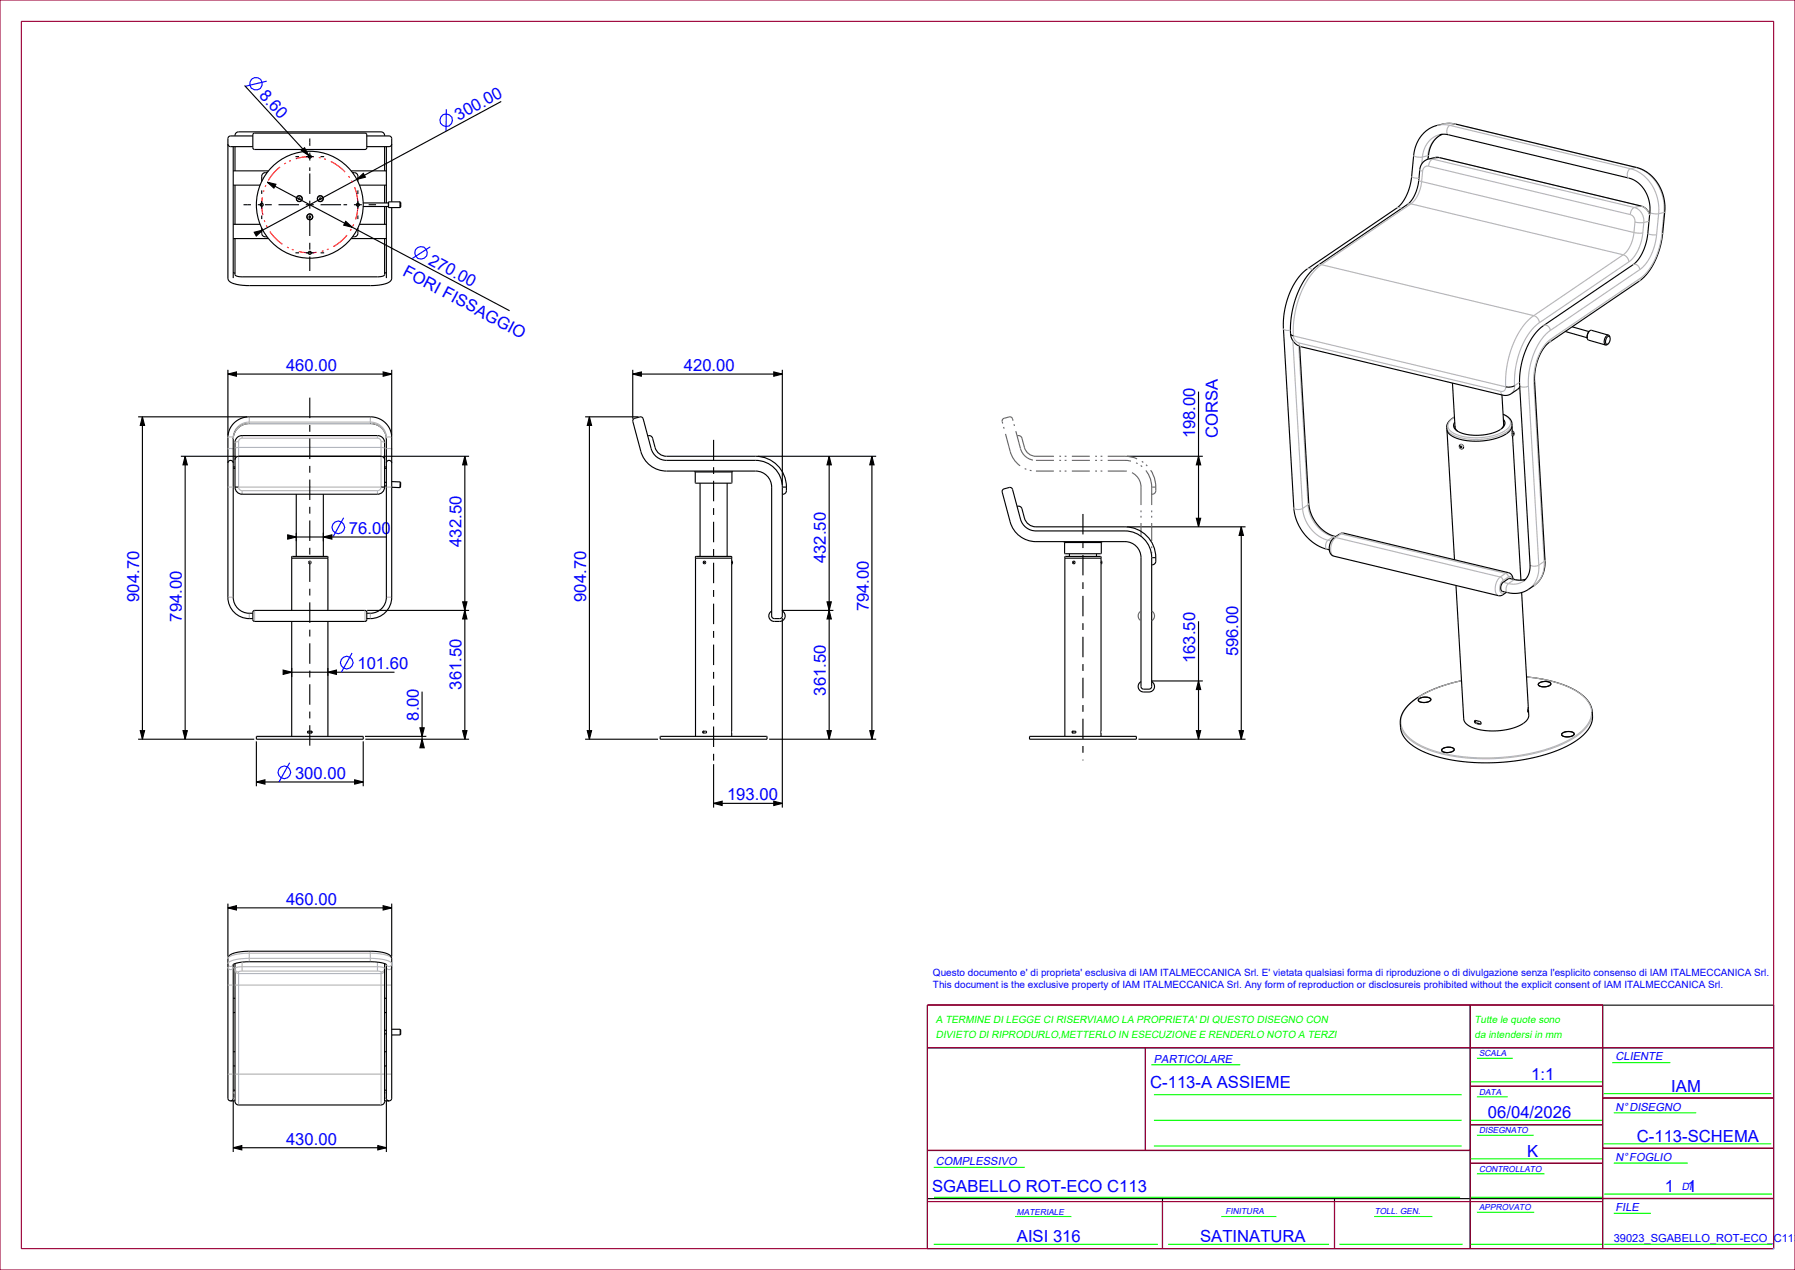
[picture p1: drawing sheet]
<svg xmlns="http://www.w3.org/2000/svg" width="420mm" height="297mm" viewBox="0 0 420 297" stroke-linecap="round" stroke-linejoin="round" font-family="sans-serif">
<g fill="none" stroke="#00f" stroke-width=".26">
<path d="M62.4 19l-5 1.2M104.4 25.5v5.2M100.7 57.7l-4.3 2.8M80.4 121.1l-2.5 4.5M82.4 152.7l-2.5 4.5M67.8 178.4l-2.5 4.5"/>
<circle cx="59.9" cy="19.6" r="1.47"/>
<circle cx="104.4" cy="28.1" r="1.47"/>
<circle cx="98.5" cy="59.1" r="1.47"/>
<circle cx="79.1" cy="123.3" r="1.47"/>
<circle cx="81.1" cy="155" r="1.47"/>
<circle cx="66.5" cy="180.6" r="1.47"/>
</g>
<g fill="#000">
<path d="M70.5 35.2l.8-.6 .9 1.8zM59.5 54.3l2-.5-1.5 1.4zM62.5 42.6l2.1 .5-.5 .9zM80.9 51.8l1.5 1.3-2-.4zM83.5 41.9l1.5-1.3 .5 .8zM33.3 97.5l.5 2h-1zM53.3 87.5l2-.5v1zM89.7 87l2 .5-2 .5zM137.9 97.5l.5 2h-1zM148.1 87.5l2-.5v1zM181.1 87l2 .5-2 .5zM43.3 106.7l.5 2h-1z"/>
<path d="M108.8 106.7l.5 2h-1zM194 106.7l.5 2h-1zM204 106.7l.5 2h-1zM280.4 106.7l.5 2h-1zM67.3 125.1l2 .5-2 .5zM75.7 125.6l2-.5v1zM279.9 121.2h1l-.5 2zM290.4 123.2l.5 2h-1zM66.3 156.7l2 .5-2 .5zM76.7 157.2l2-.5v1zM108.8 142.7l.5 2h-1zM108.3 140.7h1l-.5 2z"/>
<path d="M193.5 140.7h1l-.5 2zM194 142.7l.5 2h-1zM280.4 159.2l.5 2h-1zM32.8 170.9h1l-.5 2zM42.8 170.9h1l-.5 2zM98.8 172.9l.5 2h-1zM98.3 170.2h1l-.5 2zM108.3 170.9h1l-.5 2zM137.4 170.9h1l-.5 2zM193.5 170.9h1l-.5 2zM203.5 170.9h1l-.5 2zM279.9 170.9h1l-.5 2z"/>
<path d="M289.9 170.9h1l-.5 2zM60 182.9l2-.5v1zM83 182.4l2 .5-2 .5zM167 187.9l2-.5v1zM181.1 187.4l2 .5-2 .5zM53.3 212.3l2-.5v1zM89.7 211.8l2 .5-2 .5zM54.6 268.4l2-.5v1zM88.4 267.9l2 .5-2 .5z"/>
</g>
<g fill="none" stroke="#000" stroke-width=".26">
<path d="M57.2 20l15 16.4M53.3 33.7a.62 .62 0 0 0 .6 .6h5.3M54.6 34.3v30.7M54.6 40h8.2M55 31.8v-.1a.83 .83 0 0 1 .8-.9h33.4a.85 .85 0 0 1 .8 1M55 34.3v5.7M59.2 31.8h-5.3a.63 .63 0 0 0-.6 .6v32.7l.3 .6 .8 .5 1.5 .4 2 .2h28.9l2.2-.2 1.7-.5 .7-.4 .3-.6v-16.6M59.6 31.1l-.3 .1-.1 .3v3l.1 .3 .3 .2M70.5 35.2l.8-.6 .9 1.8zM82.2 40h8.2M85.4 31.1l.3 .1 .1 .3v3l-.1 .3-.3 .2M85.8 31.8h5.2a.63 .63 0 0 1 .7 .6v14.8"/>
<path d="M90 34.3v5.7M90.4 34.3v13.2M91.7 33.7a.62 .62 0 0 1-.7 .6h-5.2M117.3 23.7l-56 30.2M336.8 31.5l1-.1 1.1 .1 42.6 10.2 1.5 .8 1.4 1.3 .9 1.7 .6 1.9 .2 2.1-.8 6.6-.8 2.7-1.3 2.1-1.1 1-21.5 14.6-1.1 1.2-1.2 1.6-.9 1.7-.8 2-.9 3.5-.1 3.2 2.4 42.7-.1 1.2-.3 .9-.5 .9-.7 .6M337.5 31.4l-1.4 .8-1 1.3-.7 1.7-.2 2M54.6 55.8h8.2M54.6 52.5h6.3M54.6 43.3h6.3M55 55.8v8.4l.4 .4 1.2 .1 32.8-.1 .6-.4v-8.4M55 43.3v9.2M59.5 54.3l2-.5-1.5 1.4z"/>
<path d="M61.2 53.3v1.2a.93 .93 0 0 0 1.3 .9M62.5 40.4a.96 .96 0 0 0-1.3 .8v1.2M62.5 42.6l2.1 .5-.5 .9zM62.5 42.6l56.7 30.1M69.9 46.3h.3l.1 .2-.1 .2h-.3l-.1-.2zM72.4 50.5h.2l.1 .2-.1 .2h-.2l-.2-.2zM74.8 46.3h.3l.1 .2-.1 .2h-.3l-.1-.2zM80.9 51.8l1.5 1.3-2-.4zM82.2 55.8h8.2M82.5 40.4a.96 .96 0 0 1 1.2 .8v1.2M83.5 41.9l1.5-1.3 .5 .8zM83.7 53.3v1.2a.93 .93 0 0 1-1.2 .9"/>
<path d="M84.1 52.5h6.3M84.1 43.3h6.3M85 48.3h5.9M85 47.5h5.9M90 43.3v4.2M90 48.3v4.2M90.4 48.3v16.7M90.9 47.9v.6M90.9 47.2v.7M90.9 48.5h.1M90.9 47.2h.1M93.6 47.2v1.3"/>
<path d="M93.6 47.2h.1M93.6 48.5h.1M93.6 47.2l.1 .1M93.7 47.3v1.1M93.7 48.4l-.1 .1M386 50.2l-.8-1.4-1.2-.6-47.3-11.4h-.8l-1.9 .5-.9 .5-.7 1-.8 5.4-.8 1.9-1.1 1.4-21.4 14.6-2.2 2.2-1.9 2.9-1.3 3.4-.8 3.9-.1 3.6M54.6 63.7l.4 .2M90.4 63.7l-.4 .2M302 78.1l.2 1 .5 .8 .7 .7 .9 .4 47.3 11.4 .9 .1 .8-.2 2.3-1.8M302 78.1l.6 .4M366.2 77.5l5.2 1.5M367.9 76.4l3.9 1.1"/>
<path d="M371.4 79.2h.1M371.4 79.2l.3 .3M372 77.4l-.6 .8v1M372 77.4l-.5 .8-.1 1M372.4 77.2l-.4 .2M376.7 78.9l-.2-.2h-.3l-.5 .7v.9l.2 .2h.3M376.7 78.9l-.2-.5h-.4l-.4 .3-.3 .7v.6l.1 .6 .4 .1 .4-.3M376.7 78.9v.8l-.4 .7M32.3 97.5h25.5M33.3 97.5l.5 2h-1zM33.3 97.5v75.4M53.3 87.5l2-.5v1z"/>
<path d="M53.3 86.5v15.3M53.3 87.5h38.4M89.7 87l2 .5-2 .5zM91.7 86.5v15.3M136.9 97.5h12.5M137.9 97.5l.5 2h-1zM137.9 97.5v75.4M148.1 87.5l2-.5v1zM148.1 87.5h35M148.1 86.5v11.4M148.3 97.9l1.4-.4a.62 .62 0 0 1 .8 .4l1.9 7a3.8 3.8 0 0 0 3.6 2.8h20.8a6.2 6.2 0 0 1 6.3 6.2v30.1a.63 .63 0 0 1-.7 .7h-1.2a.63 .63 0 0 1-.6-.7v-30.1a3.8 3.8 0 0 0-3.8-3.7h-20.8a6.2 6.2 0 0 1-6.1-4.7l-1.8-6.9zM181.1 87l2 .5-2 .5z"/>
<path d="M183.1 86.5v26.9M280.4 91.6v31.6M304.1 81l2.2 37.7 .9 2.4 1.4 2 1.8 1.5 2.2 .9M340.3 97.5a2.85 2.85 0 0 0-1.8 2.4M340.4 99.7l.2 .6 .4 .5M351.7 96.9a2.86 2.86 0 0 1 2.1 2.2M351.8 98.1a1.53 1.53 0 0 1-.8 2.4l-2.2 .9-2.9 .4-2.8-.2-2.1-.8a1.38 1.38 0 0 1-.6-2.1M351.8 99a1.31 1.31 0 0 1-.4 1.2M354.4 90.2l-1 .3h-1.1M376.3 80.4l-.1 .1M42.3 106.7h13M43.3 106.7l.5 2h-1z"/>
<path d="M43.3 106.7v66.2M53.3 108.3a.62 .62 0 0 1 .6-.6 .62 .62 0 0 1 .7 .6M54.6 102.7l.3-1.4 .8-1.2 1.2-.8 1.4-.2h28.8l1.2 .3 1.1 .8 .7 1.1 .3 1.4M54.6 102.3v37.4a3.9 3.9 0 0 0 4.6 3.7M54.6 109.5h.4M54.6 109.2h.4M55 113.9v-10.6l.6-1.1 1.1-.3 32.2 .1 .7 .5 .4 .9v10.5M55 113.9a1.67 1.67 0 0 0 1.7 1.7h31.6a1.67 1.67 0 0 0 1.7-1.7M55 107.5a.83 .83 0 0 1 .8-.8h33.4a.83 .83 0 0 1 .8 .8M55 113.9h.8M89.2 113.9h.8M89.7 106.7h20.1"/>
<path d="M90 113.6l.4 .1M90 112.8h.4M90 109.5h.4M90 109.2h.4M90.4 102.3v37.4a3.9 3.9 0 0 1-4.6 3.7M90.4 108.3a.62 .62 0 0 1 .6-.6 .62 .62 0 0 1 .7 .6M93.6 112.7l.1 1.2-.1 .1zM108.8 106.7l.5 2h-1zM108.8 106.7v66.2M151.6 101.9h.1a.83 .83 0 0 1 1 .6 4.5 4.5 0 0 0 2.1 3.9l1.2 .3h20.8a7.2 7.2 0 0 1 7.2 7.2M162.6 110.3v.1M162.6 110.4h.1"/>
<path d="M162.7 112.9l.1 .1h8.3l.2-.1M162.7 110.4h.1M171.2 110.4h.1M171.3 110.3l-8.7 .1M177.3 106.7h27.7M183.2 113.9h.8M184 113.9v.8a.85 .85 0 0 1-.9 .9M194 106.7l.5 2h-1zM194 106.7v66.2M204 106.7l.5 2h-1zM204 106.7v66.2M234.7 114.4l1.4-.4a.63 .63 0 0 1 .8 .4l1.9 7a3.8 3.8 0 0 0 3.6 2.8h20.8a6.3 6.3 0 0 1 6.3 6.2v30.1a.62 .62 0 0 1-.7 .7h-1.2a.62 .62 0 0 1-.6-.7v-30.1a3.7 3.7 0 0 0-3.8-3.7h-20.8a6.3 6.3 0 0 1-6-4.7l-1.9-6.9z"/>
<path d="M238 118.4h.1a.83 .83 0 0 1 1 .6 4.5 4.5 0 0 0 2.1 3.9l1.2 .3h20.8a7.2 7.2 0 0 1 7.2 7.2M263.7 106.7h17.7M280.4 106.7l.5 2h-1zM341.6 104.5l.3-.1 .1 .2-.3 .1M341.6 104.5l.1 .2M341.8 104.4l-.2 .1M341.8 104.4l.1 .2M341.8 104.4h.1M341.9 104.6l-.2 .1M341.9 104.6h.1M353.8 100.9l.4 .2v.7l-.2 .1-.2-.1zM354.2 101.3h.1"/>
<path d="M354.2 101.3v-.1v.3M354.2 101.3v.2M354.2 101.5h.1M354.2 101.2v.1M67.3 125.1l2 .5-2 .5zM68.2 130.3l.2-.2h8.2l.1 .2M69.1 125.6h21.4M69.3 124.6v2M72.4 131.4l.1 .2zM75.7 125.6l2-.5v1zM75.7 124.6v2M162.7 130.3l.2-.2h8.2l.1 .2"/>
<path d="M164.7 131.5h.1M164.7 131.4l.1 .2zM164.7 131.5l.1 .1M164.8 131.4l-.1 .1M164.8 131.2l-.3 .3 .3 .3M164.8 131.8h.1M164.8 131.2h.1M164.9 131.2l.2 .3-.2 .3M171.2 131.6h.1M171.2 131.6v.1M171.2 131.7h.1M171.2 131.4h.1"/>
<path d="M171.2 131.2l.2 .2-.1 .4zM171.2 131.4v.1M249 126.8l8.7 .1M249.1 129.4l.1 .1h8.4l.1-.1M249.1 130.3l.2-.2h8.2l.1 .2M249.1 126.9h.1M251.1 131.5l.1 .1M251.1 131.5h.1M251.2 131.5v.1M251.2 131.4v.1M251.2 131.4l-.1 .1M251.2 131.4v.2"/>
<path d="M257.6 131.5v.1M257.6 131.6v.1M257.6 131.4v.1M257.6 131.4h.1M257.6 131.7h.1M257.6 131.2l.2 .2-.1 .4zM257.6 126.9h.1M257.8 126.9h-.1M257.8 126.8v.1M263.7 123.2h27.7M269.6 130.4h.8M270.4 130.4v.8a.85 .85 0 0 1-.9 .9"/>
<path d="M279.9 121.2h1l-.5 2zM290.4 123.2l.5 2h-1zM290.4 123.2v49.7M311 128.6l-1.4-.4-1.5-.7-1.3-1-1.2-1.2-1.1-1.3-.8-1.5-.6-1.6-.3-1.6-2.5-43.7 .3-3.1 .7-2.8 1.2-2.7 1.4-2.3 1.9-1.7 21-14.4 .9-.7 1.2-1.9 1-2.5 .4-1.9 .6-5.9 .6-2.2 .8-1.3 1-1.3 1.2-.8 1.4-.7 2.6-.5 2 .1 42.9 10.3 2 1 1.7 1.5 1.3 2 .9 2.3 .2 1.8v1.7l-.6 6-.8 3.2-1.6 3.7-1.2 1.6-1.1 1.2-21.8 14.8-1.1 1.2-1 1.7-.9 2.8-.3 2.9 2.4 42.3-.1 1.9-.5 1.6-.8 1.4-.9 .9-2 1.3-1.2 .5-1.4 .2-1.2-.1-1.9-.4M314.4 124.7l-.8 .1-1.5 1-.8 1-.3 1.1 .1 1 .4 .8 .6 .4M352.5 138.5l-1.1 .7-.8 .1M353 133.9l.7 .6 .3 .9M353.3 135.2l2.1 .5 1.6-.2M59.2 144.7a5.1 5.1 0 0 1-5.9-5v-37.9l.6-1.7 1.1-1.4 1.5-.9 1.8-.3h28.7l2 .5 .8 .6 .8 .8 .8 1.3 .3 1.5v37.5a5.1 5.1 0 0 1-5.9 5M59.2 143l.4-.3h25.8l.4 .5v1.7l-.4 .4h-25.8l-.4-.4zM66.3 156.7l2 .5-2 .5zM68 157.2h24.3"/>
<path d="M68.3 156.2v2.1M76.7 157.2l2-.5v1zM76.7 156.2v1.9M85.9 142.7h23.9M108.3 140.7h1l-.5 2zM108.8 142.7l.5 2h-1zM180.6 142.9a1.29 1.29 0 0 0-.7 1.5 1.29 1.29 0 0 0 1.3 .9 2.3 2.3 0 0 0 2.1-.4 1.29 1.29 0 0 0-.2-2M182.9 142.7h12.1M183.1 144.5v44.4M193.5 140.7h1l-.5 2zM194 142.7l.5 2h-1zM267 159.4a1.29 1.29 0 0 0-.7 1.5 1.29 1.29 0 0 0 1.3 .9 2.3 2.3 0 0 0 2.2-.4 1.29 1.29 0 0 0-.3-2"/>
<path d="M269.3 159.2h12.1M280.4 159.2l.5 2h-1zM280.4 145.3v27.6M342 159.2l-5.4 1.5-4 1.9a8.7 8.7 0 0 0-4.9 5.8l-.1 .7M357.2 158.3l4.6 .7 4.2 1.2a10 10 0 0 1 6.3 5.2l.3 1.1M32.3 172.9h27.2M32.8 170.9h1l-.5 2zM42.8 170.9h1l-.5 2zM60 172.3h25M60 173.4v10.5M72.2 171l-.2 .2 .2 .2M72.2 171.4h.6"/>
<path d="M72.2 171h.6M72.8 171l.2 .2-.2 .2M85 173.4v10.5M85.4 172.2h14.4M85.5 172.9h24.3M98.3 170.2h1l-.5 2zM98.8 172.9l.5 2h-1zM98.8 161.7v11.4M108.3 170.9h1l-.5 2zM136.9 172.9h17.1M137.4 170.9h1l-.5 2zM154.5 172.3h25"/>
<path d="M164.5 171h.7l.1 .3-.1 .1h-.6zM164.7 171l-.2 .2 .2 .2M167 178.7v10.2M171.2 171v.4M171.2 171.4h.1M171.2 171h.1M180 172.9h25M193.5 170.9h1l-.5 2zM203.5 170.9h1l-.5 2zM240.9 172.3h25M250.9 171h.7l.1 .3-.1 .1h-.6zM251.1 171l-.2 .2 .2 .2"/>
<path d="M257.6 171v.4M257.6 171.4h.1M257.6 171h.1M266.4 172.9h25M279.9 170.9h1l-.5 2zM289.9 170.9h1l-.5 2zM345.1 168.5l1.2 .2 .2 .6-.2 .1-1-.3-.3-.3zM345.2 168.5l.2 .5 1.1 .3M357.6 165.3l-.1 1.2 .1-.6M357.6 165.4h.1M357.6 165.4v.5M357.6 165.4v.1"/>
<path d="M357.6 165.9h.1M60 182.9l2-.5v1zM60 182.9h25M83 182.4l2 .5-2 .5zM167 187.9l2-.5v1zM167 187.9h16.1M181.1 187.4l2 .5-2 .5zM53.3 212.3l2-.5v1zM53.3 211.3v12.4M53.3 212.3h38.4M89.7 211.8l2 .5-2 .5zM91.7 211.3v12.4"/>
<path d="M54.5 225.6l1.5-.5 2.3-.2h28.7l2.1 .2 1.3 .5v31.2a.62 .62 0 0 0 .6 .7M54.6 225.5v31.3a.62 .62 0 0 1-.7 .7M54.6 236.8h.4M54.6 233.5h.4M55 225.3v32.3a.83 .83 0 0 0 .8 .8h33.4a.83 .83 0 0 0 .8-.8v-32.3M90 236.8h.4M90 233.5h.4M217 235.1h198v56.9h-198zM344 235.1v56.9M375 235.1v56.9M53.9 257.5a.62 .62 0 0 1-.6-.7v-32.7l.4-.7 1-.5 1.6-.3 2-.1h28.8l2.7 .3 1.5 .7 .4 .7v32.6a.62 .62 0 0 1-.7 .7M53.9 257.5h1.1"/>
<path d="M54.6 257.3v12.1M54.6 255h.4M54.6 249.3h.4M54.6 246h.4M90 257.5h1M90 255h.4M90 249.3h.4M90 246h.4M90 241.8h.4M90 241h.4M90.4 257.3v12.1M93.6 240.7h.1"/>
<path d="M93.6 240.7l.2 .6-.2 .7M93.6 240.7v1.3M93.6 242h.1M217 245.1h198M268 245.1v24M344 254.1h31M375 256.8h40M54.6 268.4l2-.5v1zM54.6 268.4h35.8M88.4 267.9l2 .5-2 .5zM217 269.1h127M344 272.1h31"/>
<path d="M344 263.1h31M375 268.6h40M217 280.3h198M272 280.3v11.7M312.2 280.3v11.7"/>
<circle cx="70" cy="46.5" r=".69"/>
<circle cx="72.5" cy="50.7" r=".69"/>
<circle cx="72.5" cy="50.7" r=".67"/>
<circle cx="74.9" cy="46.5" r=".67"/>
<circle cx="74.9" cy="46.5" r=".69"/>
<circle cx="342" cy="104.5" r=".52"/>
<circle cx="72.5" cy="131.5" r=".3"/>
<circle cx="251.3" cy="131.5" r=".3"/>
</g>
<g fill="none" stroke="#9c0037" stroke-width=".26">
<path d="M0 0h420v297h-420zM5 5h410v287h-410zM344 235v57M217 245h198M268 245v24M344 254h31M375 256.8h40M217 269h127M344 272h31M344 263h31M375 268.5h40M217 281h158"/>
<path d="M217 292v-57h158v57M272 281v11M312.2 281v11M375 280.3h40"/>
</g>
<g fill="none" stroke="#0f0" stroke-width=".26">
<path d="M269.4 249h20.8M270 256h72M344 253h31M345.6 256.5h7.2M345.6 247.5h8.4M375.3 255.8h39.2M377.2 248.5h13.6M218.5 273h21.3M218.5 280h123.1M270 268h72M270 262h72M344 280h31"/>
<path d="M344 271h31M344 262h31M345.6 274.5h15.8M345.6 265.5h13.2M375.3 267.5h39.2M375.3 279.2h39.3M377.6 272h17.3M377.6 260.3h19.3M218.5 291h52.4M237.5 284.5h13.2M273.3 291h37.7M285.8 284.5h12.9"/>
<path d="M313.4 291h28.8M321.5 284.5h13.7M344 291h31M345.6 283.5h13.4M375.3 291h39.3M377.6 283.8h8.7"/>
</g>
<g fill="none" stroke="#b5b5b5" stroke-width=".26">
<path d="M330.8 36.4l.7 .3h1.3M332.2 39.7l.7 .3M332.8 36.7l-.1 1.6M334.1 36.4l-.1 .9M334.1 36.4l-1.3 .3M334.2 37.2h1M334.3 38.9l-1 .2-.4 .9M334.3 38.9l47.2 11.3M334.3 36.3l-.2 .1M335.2 37.2l-.6 .6-.3 1.1M335.2 37.2l47.2 11.3M335.7 36.8h1"/>
<path d="M336.3 29.3l1.5-.2 1.5 .2M336.7 36.8l47.2 11.4M336.7 36.8l-1.5 .4M336.8 36.8h-.1M336.8 31.5l-1.5 .7-1.2 1.1-.9 1.6-.4 1.8M337.5 31.4l-1.3 .7-1.1 1.2-.7 1.4-.3 1.7M337.6 29l1.5-.2 1.4 .2M339.3 29.3l-.5 .4-.3 .7 .1 .8 .3 .3M339.3 29.3l42.2 10.2M340.5 29l-1.2 .3M340.5 29l42.2 10.2M340.7 29h-.2"/>
<path d="M381.5 39.5l1.4 .4 1.4 .9 1.3 1.2 1 1.4 .8 1.6 .5 1.6 .2 1.7v1.7M381.5 39.5l-.4 .3-.3 .7v.8l.3 .3M382.7 39.2l1.4 .4 1.4 .9 1.2 1.1 1 1.3 .8 1.5 .6 1.8 .3 1.8-.1 1.7M382.7 39.2l-1.2 .3M382.9 39.2h-.2M326.8 48.6l.6-.1 .5 .3M330.1 47.7l-.7 .1M330.1 47.7l-20.9 14.2M330.1 47.7l49.7 11.9M330.3 41.3l.6 .3 1.1 .1M332 42.1l.6 .4M332.6 42.5l-.2 1.5-.6 1.6-.8 1.2-.9 .9"/>
<path d="M332.6 42.5l49.7 11.9M332.9 40l-.3 2.5M379.8 59.6l.9 .6 .4 1M379.8 59.6l-20.9 14.2M381.5 50.2l.8 .6 .3 1.1M382.3 54.4l-.3 1.6-.5 1.5-.8 1.3-.9 .8M382.3 54.4l2.1 .1M382.4 48.5l1 .5 .7 .8 .5 1.1v1.1M382.4 48.5l-.6 .6-.3 1.1M382.6 51.9l2 .1M382.6 51.9l-.3 2.5M383.9 48.2l1.3 .7 .8 1.4"/>
<path d="M383.9 48.2l-1.5 .3M384 48.2h-.1M384.4 54.5l-.4 2-.7 2-1.1 1.7-1.1 1M384.6 52l-.2 2.5M385.6 54.6l.7 .3h1.3M385.8 51.7l-1.2 .3M386 49.7l.8 .3h1.3M387.6 54.9l-.5 2.5-.8 2.3-1.2 2-1.4 1.4M388.1 50l-.5 4.9M388.9 54.6l-.6 3.1-1.2 3.2-1.6 2.5-1.7 1.7M389 54.5l-.1 .1M389.3 49.7l-.4 4.9"/>
<path d="M389.3 49.7l-1.2 .3M389.5 49.6l-.2 .1M300.3 76.9l.6 .3h1M302.5 79.7l2.3 39.2M302.6 78.5l.4 1.1 .9 .6M302.6 78.5l49.7 12M305.9 62.9l.6-.1 .6 .3M309.2 61.9l-1.3 1.1-1.4 1.6-1.2 2-1 2.2-.8 2.2-.6 2.6-.3 2.5v2.4M309.2 61.9l-.8 .1M309.2 61.9l49.7 11.9M358.9 73.8l-1.5 1.2-1.3 1.7-1.1 1.8-1.1 2.2-.8 2.5-.5 2.5-.3 2.6v2.2M358.9 73.8l.9 .6 .4 1.1"/>
<path d="M360.2 75.5l-1.3 1-1.1 1.3-1 1.8-1 2-.7 2.2-.5 2.2-.2 4.2M361.2 76.1l.5-.1 .5 .2 .4 .5 .1 .6M362.7 77.3l-1 .9-1.1 1.2-1.7 3.2-1 3.7-.3 4M362.9 79.3l-1.7 1.7-1.4 2.6-.7 2.8-.2 3M362.9 79.3l-.3 .7M381.1 61.2l-20.9 14.3M382.1 61.9l.5-.1 .5 .2 .4 .5 .2 .6M383.7 63.1l-21 14.2M383.8 65.1l-.3 .7M383.8 65.1l-20.9 14.2M58.3 99l-1.4 .3-1.2 .8-.8 1.2-.3 1.4M58.3 97.5v1.6"/>
<path d="M58.3 99h28.4M86.7 99l1.3 .3 1.2 .7 .8 1.1 .4 1.4M86.7 97.5v1.6M303.9 80.9l2.1 37.1M303.9 80.2l.2 .6 .3 .3M303.9 80.2l47.2 11.3M351.1 91.5l.2 .6 .3 .3M351.7 96.9v.1a2 2 0 0 1 1.7 2.3l-.6 .9-1.1 .8-1.5 .6-1.8 .5-3.8 .3-2.1-.3-1.5-.4a2.47 2.47 0 0 1-2.2-2.3l.5-1 1-.8M352.3 90.5l-.3 .8-.9 .2M353.8 99.1h.1M353.8 99.1l-.3 .9-.8 .9-1.4 .8-1.9 .6-2.1 .4-2.3 .1-2.1-.2-1.7-.4a3.2 3.2 0 0 1-2.7-2.3M354.4 90.2l-.2 1.1-.6 .8"/>
<path d="M355.5 89.4l-1.1 .8M355.6 90.1l.2 .3 .5 .1 1.3-.2M355.6 90.5l-.5 .6M357.6 90.3l2.5 41.9M358.9 89.4l2.4 41.9M359.1 89.1l-.2 .3M53.3 105l.6-.1 .7 .1M53.3 102.3l.6-.1 .7 .1 .4-1.6 1.1-1.3 1.1-.5 1.1-.2h28.7l1.4 .4 1 .8 .7 1.1 .3 1.3 .6-.1 .7 .1M53.3 113.9h1.3M55 104.9l.8-.3h33.4l.8 .3M55.8 103.3l-.8 .2M55.8 113.9a.83 .83 0 0 0 .9 .8"/>
<path d="M55.8 103.3v10.6M55.8 113.9h33.4M56.7 102.5l-.6 .2-.3 .6M56.7 101.9v.6M56.7 114.7v.9M56.7 114.7h31.6M56.7 102.5h31.6M88.3 102.5l.6 .2 .3 .6M88.3 101.9v.6M88.3 114.7v.9M89.2 103.3l.8 .2M89.2 113.9a.83 .83 0 0 1-.9 .8"/>
<path d="M89.2 103.3v10.6M90.4 102.5h.1M90.4 102.5v.1M90.4 102.6h.1M90.4 105l.6-.1 .7 .1M90.4 113.9h1.3M302.7 118.7l.3 .3 .5 .2 1.3-.3M304.8 118.9l.5 2.3 1.3 2.4 1.9 1.7 2.2 1M306 118l.6 2.5 1.4 2.3 1.9 1.8 2.1 .9M306 118l-1.2 .9M306.2 117.8l-.2 .2M341.6 104h.4l.3 .2 .1 .4-.1 .3"/>
<path d="M353.9 100.8l.1 1.1M354.2 101.1v.6zM53.3 139.7h1.3M68.2 130.3h8.5M90.4 139.7h1.3M310.7 126.3l-.3 .5-.2 .7v.6l.3 .4M310.7 126.3l.8 .2M312 125.5l.4 .1M312 125.5l-1.3 .8M312.3 125.4l-.3 .1M312.5 125.7l-.7 1-.4 1.4 .1 1.3 .6 .7M312.5 125.7l-.4 .1"/>
<path d="M312.5 125.7l38.5 9.2M313.8 124.9h-.4M313.8 124.9l38.5 9.2M313.8 124.9l-1.3 .8M314.4 124.7l-.6 .2M351 134.9l.5 .3 .2 .6M351 134.9l-.7 1-.4 1.5 .1 1.3 .6 .6M351.7 135.8l-.6 .8-.2 1.2 .3 .8 .3 .1 .4-.1M351.7 136.2l1.3 .3M351.9 138.6l-.2 .5M352.1 138.4l-.2 .2M352.3 134.1l.4 .3 .2 .5"/>
<path d="M352.3 134.1l-1.3 .8M352.9 134.9l.6-.1 .4 .6M352.9 134.9l-1.2 .9M353 133.9l-.7 .2M353 136.5l-.4 .4-.2 .7 .1 .7 .3 .3M353 135.3l1.2 .3M354.2 135.6l-1.2 .9M354.5 135.5l-.3 .1M356.4 136h.1M356.4 136l-1.6 .6-1.8-.1M357 135.5l-1.4 .3-1.4-.2M357.7 137.8h.1"/>
<path d="M358 132l.2 .3 .6 .1 1.3-.2M358.9 137h.1M360.1 132.2l-.1 1.8-.5 1.5-.8 1.3-1 1M361.3 131.3l-.1 1.8-.4 1.5-.8 1.4-1.1 1M361.3 131.3l-1.2 .9M361.5 131l-.2 .3M58.3 143.4v1.3M59.6 142.7v2.6M85.4 142.7v2.6M86.7 143.4v1.3M357.2 158.3l4.4 .7 4.2 1.2a10 10 0 0 1 6.4 5.1 5.5 5.5 0 0 1-2.5 6l-3 1.9-4 1.7-4.6 1.3-4.7 .7-5.3 .3-5.2-.2-4.7-.7-3.8-1.1a10 10 0 0 1-6.4-5.2 5.5 5.5 0 0 1 2.5-5.9l2.1-1.5 2.8-1.4 3.2-1.1 3.4-.9M60 172.3h25"/>
<path d="M345.5 169.1l-.2 .1M346.4 169.3l-.2 .1M357.5 166.5h.1M357.6 166h-.1M372.6 166.5a7 7 0 0 1-3.9 5.8l-3.1 1.7-3.9 1.5-4.4 1-4.8 .7-4.8 .3-4.8-.3-4.4-.6-3.9-1.1a10.6 10.6 0 0 1-6.7-5.1l-.3-1.3M53.3 226.1l.2 .5 .4 .1 .5-.1 .2-.5M53.3 224.2l.4-.5 1-.4 3.5-.4h29.2l3 .5 .9 .4 .4 .4M53.3 230.4h1.3M54.6 225.6l-.3 .3-.5 .1-.3-.2-.2-.4 .5-.5 1-.4 3.5-.4h29.2l2.9 .5 .9 .3 .4 .5-.2 .4-.4 .2-.4-.1-.3-.3M55 226.9l.2 .5 .6 .3h33.4l.6-.3 .2-.5M55 230.4h35M55.8 227.3l-.6-.3-.2-.6 .5-.2 1.1-.1h32l.9 .1 .5 .3-.2 .6-.6 .2"/>
<path d="M55.8 227.3v31.1M56.7 227.1l-.9 .2M56.7 225v2.1M56.7 227.1h31.6M58.3 222.5v2.4M86.7 222.5v2.4M88.3 227.1l.9 .2M88.3 225v2.1M89.2 227.3v31.1M90.4 226.1l.2 .5 .4 .1 .5-.1 .2-.5M90.4 230.4h1.3M53.3 251.2h1.3"/>
<path d="M54.6 256.8h.4M54.6 255.6h.4M55 251.2h35M90 256.8h.4M90 255.6h.4M90.4 251.2h1.3"/>
<circle cx="341.8" cy="104.5" r=".29"/>
<circle cx="72.5" cy="131.5" r=".18"/>
</g>
<g fill="none" stroke="#666" stroke-width=".26" stroke-dasharray="4.2 1.3 .4 .8 .4 1.3" stroke-linecap="butt">
<path d="M234.9 97.8a.62 .62 0 0 0-.4 .8M236.1 97.5l-1.2 .3M236.9 97.9a.62 .62 0 0 0-.8-.4M236.4 105.5l-1.9-6.9M236.4 105.5a6.2 6.2 0 0 0 6 4.7M238.1 101.9h-.1M238.8 104.9l-1.9-7M238.8 104.9a3.8 3.8 0 0 0 3.6 2.8M239.1 102.5l.6 2.1M239.1 102.5a.83 .83 0 0 0-1-.6M239.7 104.6a2.79 2.79 0 0 0 2.7 2.1M242.4 110.2h20.8"/>
<path d="M242.4 107.7h20.8M242.4 106.7h20.8M267 113.9v11.5M267 113.9a3.8 3.8 0 0 0-3.8-3.7M269.5 113.9v16.5M269.5 115.6h.1M269.5 113.9a6.2 6.2 0 0 0-6.3-6.2M269.6 115.6a.83 .83 0 0 0 .8-.9M270.4 113.9v.8M270.4 113.9h-.8M270.4 113.9a7.2 7.2 0 0 0-7.2-7.2M266.3 144a1.29 1.29 0 0 0 .7 1.2"/>
<path d="M267 142.9a1.29 1.29 0 0 0-.7 1.1M269.5 142.9a1.29 1.29 0 0 1 .6 1.1M270.1 144a1.29 1.29 0 0 1-.6 1.2"/>
</g>
<path d="M83.7 47.9a11.3 11.3 0 0 0-16.5-10 11.3 11.3 0 0 0-1.1 19.3 11.3 11.3 0 0 0 17.6-8v-1.3" fill="none" stroke="#f00" stroke-width=".26" stroke-dasharray="4.2 1.3 .4 .8 .4 1.3" stroke-linecap="butt"/>
<circle cx="415" cy="292" r=".06" fill="none" stroke="#59b8ff" stroke-width=".26"/>
<!-- layer: 02___PRT_ALL_AXES -->
<g fill="none" stroke="#000" stroke-width=".26">
<path d="M59.6 35h25.8M59.6 31.1h25.8M90.9 48.5h2.7M90.9 47.2h2.7M371.7 79.5l4 1.2M372.4 77.2l4 1.2M339.9 89.6l.6 10.4M351.4 92.4l.4 6.9M353.8 99.1v.4a3.5 3.5 0 0 1-2.8 2.7l-1.9 .6-2.1 .3-2.2 .1-2.1-.2a5 5 0 0 1-4.1-2.3l-.1-.8M353.8 99.7v1.1M55.8 106.7h33.4M69.3 115.6v14.5"/>
<path d="M75.7 115.6v14.5M91.7 114h1.9M91.7 112.6l1.9 .1M162.6 110.2v.1M162.7 110.4v2.5M163.8 113v17.1M170.1 113v17.1M171.3 110.4v2.5M171.3 110.2v.1M338.6 100.6l1.7 30.3M353.9 101.9l2 33.8M68.2 130.3l.1 12.4"/>
<path d="M68.2 130.5h8.5M76.7 130.3v12.4M162.7 130.5h8.5M162.7 130.3v41.9M171.2 131.8v39.2M171.2 130.3v.9M249 126.7v.1M249.1 126.9v2.5M249.1 130.5h8.5M249.1 130.3l.1 41.9M250.2 129.5v.6M256.6 129.5v.6"/>
<path d="M257.6 131.8v39.2M257.6 130.3v.9M257.7 126.9v2.5M257.8 126.7v.1M312.1 130.1l38.5 9.2M314.4 124.7l38.6 9.2M340.7 136.9l1.8 31.2a3.6 3.6 0 0 0 3.2 2.4l2.3 .4h2.3l2.5-.3 2.2-.7a3.4 3.4 0 0 0 2.7-2.7l-.1-1.2M353.3 135.2l-1.6 1-.3 .3-.3 1.1 .4 .7M356 138.6l1.6 26.7M68.3 145.3v26.9M76.7 145.3v26.9M360.2 159.7l1.4-.3a1.14 1.14 0 0 1 1.3 .5"/>
<path d="M360.2 159.7l-.3 .4M360.2 159.7l.7-.3h.9l.8 .2 .3 .3M362.9 159.9l-.3 .4M362.9 159.9v.1M362.9 159.9h.1M60 172.3v.6h25v-.6M154.5 172.3v.6h25v-.6M171.2 171.4v.8M240.9 172.3v.6h25v-.6M257.6 171.4v.8M331.8 163.7l.3 .4 .8 .2 .9-.1 .8-.2M331.8 163.7l.6-.5 1.4-.2 .9 .4 .1 .3-.2 .3"/>
<path d="M331.9 163.7a2.15 2.15 0 0 0 2.6 .2M331.9 163.7v.2M334.8 163.6a2.03 2.03 0 0 0-2.9 .1M334.8 163.6l-.3 .3M334.8 163.6v.1M337.3 175.4v.2M337.6 175.1l-.3 .3 .1 .2 .9 .4 1.4-.2 .4-.2 .2-.3M337.6 175.1l.7-.3 .9-.1 .8 .2 .3 .4M337.6 175.1l1.4-.4a1.14 1.14 0 0 1 1.3 .6M337.6 175.1l-.3 .3M340.3 175.3a2.03 2.03 0 0 1-3 .1M340.3 175.3v.1"/>
<path d="M359.9 160.1l.3 .3 .8 .2h.9l.7-.3M359.9 160.1v.1M359.9 160.1a2.15 2.15 0 0 0 2.7 .2M365.4 171.8v.1M365.6 171.4l-.2 .3 .1 .3 .9 .3 1.3-.1 .6-.6M365.7 171.4l1.4-.3a1.14 1.14 0 0 1 1.2 .5M365.7 171.4l-.3 .4M365.7 171.4l.7-.3h.9l.7 .2 .3 .3M365.7 171.4h-.1M368.3 171.6a2.03 2.03 0 0 1-2.9 .2M368.3 171.6v.1M368.3 171.6h.1"/>
<path d="M372.6 166.5v1a7 7 0 0 1-3.8 5.7l-3.4 1.9-3.9 1.4-4.7 1.1-4.7 .6-4.8 .2-5.1-.3-4.2-.7-4.1-1.2a9.5 9.5 0 0 1-6-5.2l-.3-1.9M91.7 242h1.9M91.7 240.7h1.9"/>
<circle cx="72.5" cy="36.6" r=".36"/>
<circle cx="61.2" cy="47.9" r=".36"/>
<circle cx="72.5" cy="47.9" r="12.5"/>
<circle cx="72.5" cy="59.1" r=".36"/>
<circle cx="83.7" cy="47.9" r=".36"/>
</g>
<path d="M72.5 92.5v83.4M167 102.4v75.8M253.4 119.7v58.1" fill="none" stroke="#000" stroke-width=".26" stroke-dasharray="1.6 1.6 4.8 1.6" stroke-dashoffset="2.7" stroke-linecap="butt"/>
<g fill="none" stroke="#000" stroke-width=".26" stroke-dasharray="1.6 1.6 4.8 1.6" stroke-dashoffset=".7" stroke-linecap="butt">
<path d="M72.5 36.6v3.4M72.5 36.6v-3.3M72.5 33.3v-.9M72.5 36.6h-3.4M72.5 36.6h3.3M57.9 47.9h-.9M61.2 47.9v3.3M61.2 47.9v-3.4M61.2 47.9h-3.3M72.5 59.1h-3.4M72.5 59.1h3.3M72.5 47.9v15.5"/>
<path d="M72.5 47.9v-7.9M72.5 47.9h-11.3M72.5 47.9h7.9M83.7 47.9h-3.3M83.7 47.9h4.3M83.7 47.9v3.3M83.7 47.9v-3.4"/>
</g>
<!-- layer: ASSI -->
<path d="M171.2 131.7h.1M171.2 131.4h.1M257.6 131.7h.1M257.6 131.4h.1" fill="none" stroke="#000" stroke-width=".26"/>
<g font-size="3.9" fill="#00f">
<text x="60.5" y="22.4" transform="rotate(47 60.5 22.4)">8.60</text>
<text x="107.3" y="28.3" transform="rotate(-28 107.3 28.3)">300.00</text>
<text x="94" y="64.4" transform="rotate(28 94 64.4)">FORI FISSAGGIO</text>
<text x="100" y="61.6" transform="rotate(28 100 61.6)">270.00</text>
<text x="66.9" y="86.7">460.00</text>
<text x="160" y="86.7">420.00</text>
<text x="279.7" y="102.5" transform="rotate(-90 279.7 102.5)">198.00</text>
<text x="284.9" y="102.5" transform="rotate(-90 284.9 102.5)">CORSA</text>
<text x="81.7" y="124.8">76.00</text>
<text x="108" y="127.9" transform="rotate(-90 108 127.9)">432.50</text>
<text x="193.3" y="131.7" transform="rotate(-90 193.3 131.7)">432.50</text>
<text x="32.6" y="140.7" transform="rotate(-90 32.6 140.7)">904.70</text>
<text x="137.2" y="140.7" transform="rotate(-90 137.2 140.7)">904.70</text>
<text x="203.3" y="143" transform="rotate(-90 203.3 143)">794.00</text>
<text x="42.6" y="145.3" transform="rotate(-90 42.6 145.3)">794.00</text>
<text x="279.7" y="155.1" transform="rotate(-90 279.7 155.1)">163.50</text>
<text x="289.7" y="153.5" transform="rotate(-90 289.7 153.5)">596.00</text>
<text x="83.6" y="156.5">101.60</text>
<text x="108" y="161.3" transform="rotate(-90 108 161.3)">361.50</text>
<text x="193.3" y="162.7" transform="rotate(-90 193.3 162.7)">361.50</text>
<text x="98" y="168.5" transform="rotate(-90 98 168.5)">8.00</text>
<text x="69" y="182.1">300.00</text>
<text x="170.1" y="187.1">193.00</text>
<text x="66.9" y="211.6">460.00</text>
<text x="269.1" y="254.4">C-113-A ASSIEME</text>
<text x="358.3" y="252.6">1:1</text>
<text x="391.1" y="255.3">IAM</text>
<text x="348.2" y="261.6">06/04/2026</text>
<text x="66.9" y="267.7">430.00</text>
<text x="383" y="267.1">C-113-SCHEMA</text>
<text x="357.3" y="270.6">K</text>
<text x="218.1" y="278.8">SGABELLO ROT-ECO C113</text>
<text x="389.6" y="278.8">1</text>
<text x="394.8" y="278.8">1</text>
<text x="237.9" y="290.5">AISI 316</text>
<text x="280.8" y="290.5">SATINATURA</text>
</g>
<g font-size="2.6" fill="#00f">
<text x="270" y="248.5">PARTICOLARE</text>
<text x="378" y="248">CLIENTE</text>
<text x="378" y="259.7">N°DISEGNO</text>
<text x="219" y="272.5">COMPLESSIVO</text>
<text x="378" y="271.5">N°FOGLIO</text>
<text x="378" y="283.2">FILE</text>
<text x="377.6" y="290.5">39023_SGABELLO_ROT-ECO_C113</text>
</g>
<g font-size="2.4" fill="#0f0">
<text x="219" y="239.3">A TERMINE DI LEGGE CI RISERVIAMO LA PROPRIETA' DI QUESTO DISEGNO CON</text>
<text x="345" y="239.3">Tutte le quote sono</text>
<text x="219" y="242.8">DIVIETO DI RIPRODURLO,METTERLO IN ESECUZIONE E RENDERLO NOTO A TERZI</text>
<text x="345" y="242.8">da intendersi in mm</text>
</g>
<text font-size="2.4" fill="#00f" x="393.6" y="278.3">DI</text>
<g font-size="2.3" fill="#00f">
<text x="218.3" y="228.3">Questo documento e' di proprieta' esclusiva di IAM ITALMECCANICA Srl. E' vietata qualsiasi forma di riproduzione o di divulgazione senza l'esplicito consenso di IAM ITALMECCANICA Srl.</text>
<text x="218.3" y="231">This document is the exclusive property of IAM ITALMECCANICA Srl. Any form of reproduction or disclosureis prohibited without the explicit consent of IAM ITALMECCANICA Srl.</text>
</g>
<g font-size="2" fill="#00f">
<text x="346.1" y="247">SCALA</text>
<text x="346.1" y="256">DATA</text>
<text x="346.1" y="265">DISEGNATO</text>
<text x="346.1" y="274">CONTROLLATO</text>
<text x="237.9" y="284">MATERIALE</text>
<text x="286.7" y="284">FINITURA</text>
<text x="321.7" y="284">TOLL. GEN.</text>
<text x="346.1" y="283">APPROVATO</text>
</g>
</svg>
